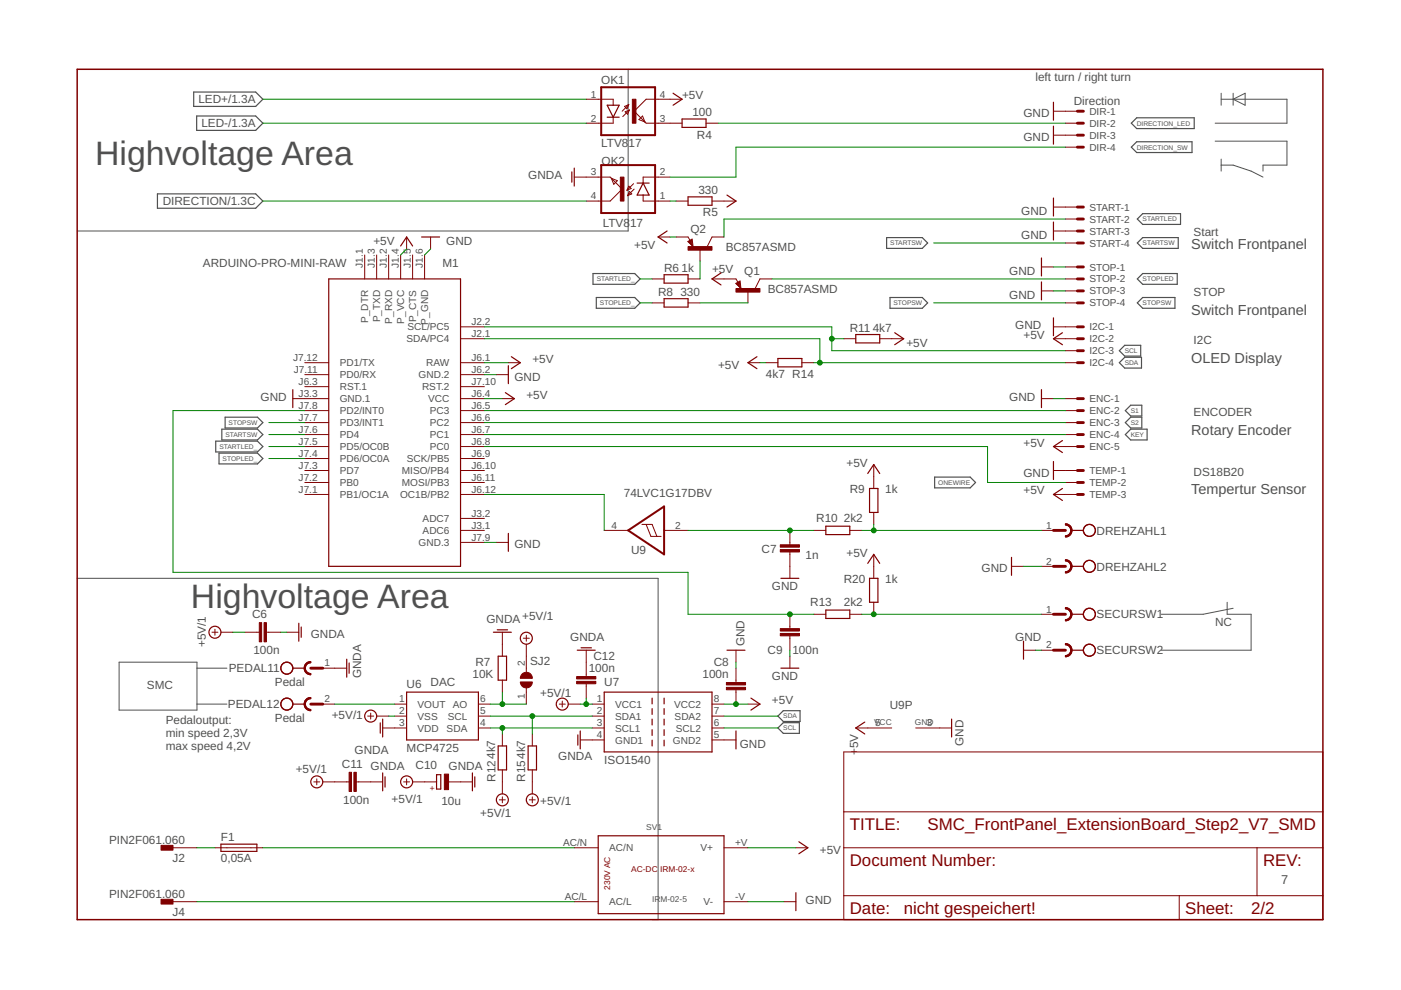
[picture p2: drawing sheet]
<svg xmlns="http://www.w3.org/2000/svg" width="297mm" height="210mm" viewBox="0 0 297 210" stroke-linecap="round" stroke-linejoin="round" font-family="sans-serif">
<g fill="none" stroke="#505050" stroke-width=".21">
<path d="M133.2 14.7v34.3h-116.8M258.9 19.8v2.5M261.5 19.8v2.5M257.6 29.9h15.3v5.1h-5.1v1.3M258.9 21h14v5.1h-15.3M258.9 35h2.6l3.8 1.3 2.5 1.2M258.9 33.7v2.6M261.5 21l2.5-1.2v2.5zM16.4 122.6h123.1v72.4h-1.2M260.2 127.7v2.5h5.1v7.7h-19.1M261.5 129l-6.4 1.2h-8.9M25.3 140.4h16.5v10.2h-16.5z"/>
<path d="M41.8 149.3h6.3M41.8 141.7h6.3"/>
</g>
<g fill="none" stroke="#505050" stroke-width=".25">
<path d="M41.1 19.5h13.1l1.5 1.5-1.5 1.6h-13.1zM41.7 24.6h12.5l1.5 1.5-1.5 1.5h-12.5zM239.9 26.1l1.1-1.1h12.2v2.3h-12.2zM239.9 31.2l1.1-1.1h11.7v2.2h-11.7zM33.4 41.1h20.8l1.5 1.5-1.5 1.6h-20.8zM125.7 58h8.9l1.1 1.1-1.1 1.2h-8.9zM188 50.4h7.5l1.2 1.1-1.2 1.2h-7.5zM241.1 46.4l1.2-1.1h8v2.3h-8zM241.1 51.5l1.2-1.1h7.5v2.3h-7.5zM241.1 59.1l1.2-1.1h7.3v2.3h-7.3zM126.4 63.1h8.2l1.1 1.1-1.1 1.2h-8.2zM188.7 63.1h6.8l1.2 1.1-1.2 1.2h-6.8z"/>
<path d="M238.5 73.2h3.4v2.3h-3.4l-1.2-1.1zM238.5 75.8h3.5v2.2h-3.5l-1.2-1.1zM241.1 64.2l1.2-1.1h6.8v2.3h-6.8zM45.7 93.5h8.9l1.1 1.2-1.1 1.1h-8.9zM46.4 96.1h8.2l1.1 1.1-1.1 1.2h-8.2zM47 91h7.6l1.1 1.1-1.1 1.2h-7.6zM47.7 88.5h6.9l1.1 1.1-1.1 1.1h-6.9zM239.7 88.5h2.4v2.2h-2.4l-1.1-1.1zM239.7 85.9h2.4v2.3h-2.4l-1.1-1.1zM239.7 91h3.5v2.3h-3.5l-1.1-1.2zM198.2 101.2h7.5l1.1 1.1-1.1 1.1h-7.5zM164.9 154.3l1.2-1.1h3.4v2.3h-3.4z"/>
<path d="M164.9 151.8l1.2-1.1h3.5v2.3h-3.5z"/>
</g>
<path d="M16.4 14.7h264.1v180.3h-264.1z" fill="none" stroke="#800000" stroke-width=".32"/>
<g fill="none" stroke="#800000" stroke-width=".21">
<path d="M121.8 37.5h7.6l2.5 2.6-2.5 2.5h-5.1M124.3 21h5.7v1.3M129.6 37.8l1.3 .5-.8 .8zM130 24.8v1.3h-5.7M132.4 22.6l.9-.4-.4 .9zM132.5 23.7l.9-.4-.3 .9zM133.3 22.2l-1.4 1.4M133.3 39.5l.5 .5-.9 .3zM133.4 23.3l-1.4 1.4M134.3 38.9l-1.4 1.4M136.2 24.6l.5 1.3-1.2-.5zM142.1 37.5h-5.7v1.3"/>
<path d="M144.6 21h-7.6l-2.5 2.6 2.5 2.5h7.6M149.7 26.1h2.5M223.4 23.6h5M223.4 28.7h5M225.9 26.1h2.5M225.9 31.2h2.5M77.3 54.1v5M79.9 54.1v5M82.4 54.1v5M84.9 54.1v5M86.2 50.2v2.6M87.5 54.1v5"/>
<path d="M90 54.1v5M91.3 50.2v2.6M133.4 40.6l.5 .5-.8 .4zM134.5 40.1l-1.4 1.4M136.4 41.4v1.2h5.7M138.3 59.1h2.5M139.5 50.2h2.6M143.3 42.6h2.6M143.3 50.2h2.6l.4 .8M145.8 51.2l.9-.5 .2 1.6zM145.9 59.1h2.5M148.4 52.8v2.5"/>
<path d="M151 42.6h5M151 59.1h5l.5 .8M153.5 50.2h-2.5l-1.1 2.1M163.7 59.1h-2.6l-1 2.1M220.8 56.6h2.6M223.4 43.9h5M223.4 49h5M225.9 59.1h2.5M225.9 46.4h2.5M225.9 51.5h2.5M225.9 56.6h2.5M64.6 76.9h5.1"/>
<path d="M64.6 79.4h5.1M97.6 76.9h5.1M97.6 71.8h5.1M97.6 69.3h5.1M97.6 79.4h5.1M105.2 79.4h2.6M107.8 76.9h2.5M138.3 64.2h2.5M145.9 64.2h2.5M156 60.1l.9-.5 .2 1.6zM158.6 76.9h2.5M158.6 61.7v2.5"/>
<path d="M162.4 76.9h2.5M170 76.9h2.6M178.9 71.8h2.5M186.5 71.8h5.1M220.8 61.7h2.6M223.4 71.8h5M223.4 69.3h5M225.9 76.9h2.5M225.9 64.2h2.5M225.9 74.4h2.5M225.9 61.7h2.5M62.1 84.5h7.6"/>
<path d="M64.6 87.1h5.1M64.6 89.6h5.1M64.6 92.1h5.1M64.6 94.7h5.1M64.6 99.8h5.1M64.6 82h5.1M64.6 97.2h5.1M97.6 84.5h5.1M97.6 87.1h5.1M97.6 89.6h5.1M97.6 92.1h5.1M97.6 94.7h5.1"/>
<path d="M97.6 99.8h5.1M97.6 82h5.1M97.6 97.2h5.1M106.5 84.5h2.6M185.3 98.5v5.1M220.8 84.5h2.6M223.4 94.7h5M223.4 99.8h5M225.9 84.5h2.5M225.9 87.1h2.5M225.9 89.6h2.5M225.9 92.1h2.5"/>
<path d="M64.6 102.3h5.1M64.6 104.8h5.1M97.6 112.5h5.1M97.6 102.3h5.1M97.6 104.8h5.1M97.6 109.9h5.1M97.6 115h5.1M105.2 115h2.6M128.1 112.5h5.1M136.1 111.2h2.2l1 2.5M137 111.2l1 2.5h2.2M140.8 112.5h5.1"/>
<path d="M167.5 112.5v3M167.5 117v5.6M172.6 112.5h2.5M180.2 112.5h2.5M185.3 108.6v2.6M185.3 117.5v5.1M220.8 112.5h2.6M223.4 104.8h5M225.9 102.3h2.5M44.9 134h1.3M45.6 133.4v1.3M46.8 134h2.6"/>
<path d="M51.9 134h3.1M56.5 134h3M60.8 134h2.6M106.5 134v5.1M111 135.3h1.2M111.6 134.7v1.3M111.6 136.6v6M124.3 137.9v5.5M156 137.9v2.5M167.5 130.2v3.1M167.5 134.8v3.1M167.5 139.1v2.6"/>
<path d="M172.6 130.2h2.5M180.2 130.2h2.5M185.3 127.7v2.5M214.5 120.1h2.5M217 137.9h2.5M220.8 137.9h2.6M220.8 130.2h2.6M220.8 120.1h2.6M68.4 149.3h2.6M68.4 141.7h5.1M78 151.8h1.2M78.6 151.2v1.3"/>
<path d="M79.9 151.8h2.5M81.1 154.3h5.1M83.7 149.3h2.5M83.7 151.8h2.5M101.4 149.3h2.6M101.4 151.8h2.6M101.4 154.3h2.6M106.5 144.2v2.5M106.5 155.6v2.6M111.6 145.9v3.4M112.9 155.6v2.6M118.6 149.3h1.2"/>
<path d="M119.2 148.7v1.2M120.5 149.3h2.5M123 156.9h5.1M124.3 145v3M125.6 149.3h2.5M125.6 151.8h2.5M125.6 154.3h2.5M151 149.3h2.5M151 156.9h5M151 151.8h2.5M151 154.3h2.5M156 141.7v3"/>
<path d="M156 146.2v3.1M158.6 149.3h2.5M178.9 159.4h101.6v35.6h-101.6zM181.4 154.3h7.7M194.1 154.3h7.7M36.7 179.7h5.1M45.6 179.7h10.1M66.5 165.8h1.3M67.2 165.1v1.3M68.4 165.8h5.6M75.5 165.8h5.6M85.6 165.8h1.2"/>
<path d="M86.2 165.1v1.3M87.5 165.8h5.1M95.1 165.8h5.1M105.9 169.6h1.2M106.5 163.2v5.1M106.5 169v1.2M112.2 169.6h1.3M112.9 163.2v5.1M112.9 169v1.2M121.8 179.7h5M153.5 179.7h5.1M168.7 179.7h2.6"/>
<path d="M178.9 179.7h101.6M178.9 172.1h101.6M266.5 179.7v10.2M36.7 191.2h5.1M121.8 191.2h5M153.5 191.2h5.1M166.2 191.2h2.5M178.9 189.9h101.6M250 189.9v5.1"/>
</g>
<g fill="none" stroke="#800000" stroke-width=".25">
<path d="M142.7 19.8l1.9 1.2-1.9 1.3M121.2 36.4v2.2M121.8 35.6v3.9M128.7 22.3h2.6l-1.3 2.5zM128.7 24.8h2.6M135.1 38.8h2.5M136.4 38.8l1.2 2.6h-2.5zM144.6 25.2h5.1v1.8h-5.1zM223.4 21.7v3.8M223.4 26.8v3.8M69.7 59.1h27.9v61h-27.9zM84.9 52.2l1.3-2 1.3 2"/>
<path d="M89.4 50.2h3.8M140.8 58.3h5.1v1.7h-5.1zM141.4 49l-1.9 1.2 1.9 1.3M145.9 41.7h5.1v1.8h-5.1zM146.6 50.9l-.6 .4 .8 .7-.2-1-.3 .3 .2 .3v-.3M152.9 57.9l-1.9 1.2 1.9 1.3M154.1 41.4l1.9 1.2-1.9 1.3M156.8 59.8l-.6 .4 .7 .7-.1-1-.4 .3 .3 .3v-.3M220.8 54.7v3.8M220.8 59.8v3.8M223.4 42v3.8M223.4 47.1v3.8"/>
<path d="M107.8 77.5v3.8M108.4 75.6l1.9 1.3-1.9 1.3M140.8 63.3h5.1v1.8h-5.1zM160.5 75.6l-1.9 1.3 1.9 1.3M164.9 76h5.1v1.8h-5.1zM181.4 70.9h5.1v1.8h-5.1zM189.7 70.5l1.9 1.3-1.9 1.3M223.4 67.4v3.8M225.3 70.5l-1.9 1.3 1.9 1.3M62.1 82.6v3.8M107.1 83.2l2 1.3-2 1.3M220.8 82.6v3.8"/>
<path d="M223.4 97.9v3.8M225.3 93.4l-1.9 1.3 1.9 1.2M107.8 113.1v3.8M175.1 111.6h5.1v1.7h-5.1zM184 119.4l1.3-1.9 1.2 1.9M184 100.4l1.3-1.9 1.2 1.9M184.4 103.6h1.7v5h-1.7zM214.5 118.2v3.8M225.3 103.6l-1.9 1.2 1.9 1.3M227.2 112.5h2.5M63.4 132.1v3.9M63.9 132.9v2.2"/>
<path d="M73.5 139.8v3.8M104.6 134h3.8M105.4 133.5h2.2M105.6 139.1h1.8v5.1h-1.8zM122.4 137.9h3.8M123.2 137.4h2.2M154.1 137.9h3.8M165.6 122.6h3.8M175.1 129.3h5.1v1.8h-5.1zM184.4 122.6h1.7v5.1h-1.7zM217 136v3.8M227.2 130.2h2.5"/>
<path d="M227.2 137.9h2.5M227.2 120.1h2.5M62.1 141.7h2.5M62.1 149.3h2.5M74 140.6v2.1M80.6 153.3v2.1M81.1 152.5v3.8M86.2 146.7h15.2v10.2h-15.2zM105.6 158.2h1.8v5h-1.8zM112 158.2h1.7v5h-1.7zM122.5 155.8v2.2M123 155v3.8"/>
<path d="M128.1 146.7h22.9v12.7h-22.9zM138.3 148v1.2M138.3 150.2v1.3M138.3 152.5v1.2M138.3 154.7v1.2M138.3 156.9v1.3M140.8 148v1.2M140.8 150.2v1.3M140.8 152.5v1.2M140.8 154.7v1.2M140.8 156.9v1.3M156 155v3.8"/>
<path d="M159.2 148l1.9 1.3-1.9 1.3M165.6 141.7h3.8M183.3 153.1l-1.9 1.2 1.9 1.3M201.8 152.5v3.8M46.8 179h7.7v1.5h-7.7zM81.1 163.9v3.8M81.6 164.7v2.2M92.6 164.3h.9v3h-.9zM100.2 163.9v3.8M100.7 164.7v2.2M126.8 177.2h26.7v16.5h-26.7zM169.4 178.5l1.9 1.2-1.9 1.3"/>
<path d="M168.7 189.3v3.8"/>
<circle cx="231" cy="112.5" r="1.27"/>
<circle cx="45.6" cy="134" r="1.27"/>
<circle cx="111.6" cy="135.3" r="1.27"/>
<circle cx="231" cy="137.9" r="1.27"/>
<circle cx="231" cy="120.1" r="1.27"/>
<circle cx="231" cy="130.2" r="1.27"/>
<circle cx="60.8" cy="149.3" r="1.27"/>
<circle cx="60.8" cy="141.7" r="1.27"/>
<circle cx="78.6" cy="151.8" r="1.27"/>
<circle cx="119.2" cy="149.3" r="1.27"/>
<circle cx="67.2" cy="165.8" r="1.27"/>
<circle cx="86.2" cy="165.8" r="1.27"/>
<circle cx="106.5" cy="169.6" r="1.27"/>
<circle cx="112.9" cy="169.6" r="1.27"/>
</g>
<g fill="#800000" stroke="#800000" stroke-width=".21">
<path d="M34.1 179.2h2.6v1.1h-2.6z"/>
<path d="M34.1 190.7h2.6v1h-2.6z"/>
<path d="M134.1 21h.7v5.1h-.7z"/>
<path d="M131.5 37.5h.8v5.1h-.8z"/>
<path d="M165.4 134.3h4.1v.5h-4.1z"/>
<path d="M165.4 133.3h4.1v.5h-4.1z"/>
<path d="M55 132h.5v4.1h-.5z"/>
<path d="M56 132h.5v4.1h-.5z"/>
<path d="M154 144.7h4.1v.5h-4.1z"/>
<path d="M154 145.7h4.1v.5h-4.1z"/>
<path d="M74 163.7h.5v4.1h-.5z"/>
<path d="M75 163.7h.5v4.1h-.5z"/>
<path d="M94.2 164.1h.9v3.3h-.9z"/>
<path d="M122.3 143.4h4v.6h-4z"/>
<path d="M122.3 144.5h4v.5h-4z"/>
<path d="M156 61.2h5.1v.7h-5.1z"/>
<path d="M145.9 52.3h5.1v.7h-5.1z"/>
<path d="M165.4 115.5h4.1v.5h-4.1z"/>
<path d="M165.4 116.5h4.1v.5h-4.1z"/>
</g>
<path d="M127.5 18.5h11.4v10.2h-11.4zM127.5 35h11.4v10.2h-11.4zM133.2 112.5l7.6-5.1v10.1z" fill="none" stroke="#800000" stroke-width=".42"/>
<g fill="#800000" stroke="#800000" stroke-width=".21">
<path d="M225.9 128.8a1.37 1.37 0 0 1 1.4 1.4h-.3l-.1-.5-.3-.4-.7-.2z" fill-rule="evenodd"/>
<path d="M225.9 131.4l.7-.3 .4-.9h.3a1.37 1.37 0 0 1-1.4 1.4z" fill-rule="evenodd"/>
<path d="M225.9 128.8a1.4 1.4 0 0 1 1.4 1.4 1.4 1.4 0 0 1-1.4 1.4v-.2a1.14 1.14 0 0 0 1.1-1.2 1.14 1.14 0 0 0-1.1-1.1z" fill-rule="evenodd"/>
<path d="M225.9 136.5a1.37 1.37 0 0 1 1.4 1.4h-.3l-.1-.5-.3-.5-.7-.2z" fill-rule="evenodd"/>
<path d="M225.9 139l.7-.3 .4-.8h.3a1.37 1.37 0 0 1-1.4 1.4z" fill-rule="evenodd"/>
<path d="M225.9 136.5a1.4 1.4 0 0 1 1.4 1.4 1.4 1.4 0 0 1-1.4 1.4v-.3a1.14 1.14 0 0 0 1.1-1.1 1.14 1.14 0 0 0-1.1-1.2z" fill-rule="evenodd"/>
<path d="M64.5 141.7h.2l.3 .7 .4 .3 .5 .1v.3a1.37 1.37 0 0 1-1.4-1.4z" fill-rule="evenodd"/>
<path d="M64.9 140.7l.5-.4h.5v.2l-.7 .3-.3 .4-.2 .5h-.2l.1-.5z" fill-rule="evenodd"/>
<path d="M64.9 140.7l.8-.4h.2v.2a1.14 1.14 0 0 0-1.2 1.2 1.14 1.14 0 0 0 1.2 1.1v.3a1.39 1.39 0 0 1-1.3-.9 1.39 1.39 0 0 1 .3-1.5z" fill-rule="evenodd"/>
<path d="M64.5 149.3h.2l.3 .7 .4 .3 .5 .1v.3a1.37 1.37 0 0 1-1.4-1.4z" fill-rule="evenodd"/>
<path d="M64.9 148.3l.5-.3 .5-.1v.2l-.7 .3-.3 .4-.2 .5h-.2l.1-.5z" fill-rule="evenodd"/>
<path d="M64.9 148.3l.8-.4h.2v.2a1.14 1.14 0 0 0-1.2 1.2 1.14 1.14 0 0 0 1.2 1.1v.3a1.39 1.39 0 0 1-1.3-.9 1.39 1.39 0 0 1 .3-1.5z" fill-rule="evenodd"/>
<path d="M110.7 142.9a1.27 1.27 0 0 1 1.4-.3 1.27 1.27 0 0 1 .8 1.2h-2.6l.1-.4z" fill-rule="evenodd"/>
<path d="M110.3 144.6h2.6a1.27 1.27 0 0 1-1.3 1.3 1.27 1.27 0 0 1-1.3-1.3z" fill-rule="evenodd"/>
<path d="M225.9 111.1a1.37 1.37 0 0 1 1.4 1.4h-.3l-.4-.9-.7-.3z" fill-rule="evenodd"/>
<path d="M225.9 113.6l.7-.3 .4-.8h.3a1.37 1.37 0 0 1-1.4 1.4z" fill-rule="evenodd"/>
<path d="M225.9 111.1a1.4 1.4 0 0 1 1.4 1.4 1.4 1.4 0 0 1-1.4 1.4v-.3a1.14 1.14 0 0 0 1.1-1.1 1.14 1.14 0 0 0-1.1-1.2z" fill-rule="evenodd"/>
<path d="M225.9 118.7a1.37 1.37 0 0 1 1.4 1.4h-.3l-.1-.5-.3-.4-.7-.3z" fill-rule="evenodd"/>
<path d="M225.9 121.2l.7-.2 .4-.9h.3a1.37 1.37 0 0 1-1.4 1.4z" fill-rule="evenodd"/>
<path d="M225.9 118.7a1.4 1.4 0 0 1 1.4 1.4 1.4 1.4 0 0 1-1.4 1.4v-.3a1.14 1.14 0 0 0 1.1-1.1 1.14 1.14 0 0 0-1.1-1.2z" fill-rule="evenodd"/>
</g>
<g fill="none" stroke="#800000" stroke-width=".61">
<path d="M228.4 23.6h1.3M228.4 26.1h1.3M228.4 28.7h1.3M228.4 31.2h1.3M228.4 43.9h1.3M228.4 46.4h1.3M228.4 49h1.3M228.4 51.5h1.3M228.4 56.6h1.3M228.4 59.1h1.3M228.4 69.3h1.3M228.4 71.8h1.3"/>
<path d="M228.4 74.4h1.3M228.4 76.9h1.3M228.4 61.7h1.3M228.4 64.2h1.3M228.4 84.5h1.3M228.4 87.1h1.3M228.4 89.6h1.3M228.4 92.1h1.3M228.4 94.7h1.3M228.4 99.8h1.3M223.4 112.5h2.5M228.4 102.3h1.3"/>
<path d="M228.4 104.8h1.3M223.4 130.2h2.5M223.4 137.9h2.5M223.4 120.1h2.5M65.9 141.7h2.5M65.9 149.3h2.5"/>
</g>
<g fill="none" stroke="#008000" stroke-width=".21">
<path d="M55.7 26.1h68.6M55.7 21h68.6M152.2 26.1h73.7M225.9 31.2h-69.9v6.3h-13.9M55.7 42.6h68.6M86.2 52.8l-1.3 1.3M91.3 52.8l-1.3 1.3M135.7 59.1h2.6M142.1 50.2h1.2M142.1 42.6h1.2M148.4 55.3v3.8M163.7 59.1h62.2"/>
<path d="M198 51.5h27.9M223.4 56.6h2.5M225.9 46.4h-72.4v3.8M102.7 79.4h2.5M102.7 76.9h5.1M102.7 71.8h71.1v5.1M102.7 69.3h73.7v5.1h49.5M135.7 64.2h2.6M148.4 64.2h10.2M161.1 76.9h1.3M172.6 76.9h53.3M176.4 71.8h2.5"/>
<path d="M198 64.2h27.9M223.4 61.7h2.5M57 89.6h7.6M57 92.1h7.6M57 94.7h7.6M57 97.2h7.6M64.6 87.1h-27.9v34.2h109.2v8.9h26.7M102.7 84.5h3.8M102.7 89.6h123.2M102.7 87.1h123.2M102.7 92.1h123.2M102.7 94.7h106.7v7.6h16.5"/>
<path d="M223.4 84.5h2.5M102.7 115h2.5M102.7 104.8h25.4v7.7M145.9 112.5h26.7M182.7 112.5h38.1M185.3 111.2v1.3M49.4 134h2.5M59.5 134h1.3M167.5 137.9v1.2M182.7 130.2h38.1M217 120.1h3.8M219.5 137.9h1.3"/>
<path d="M71 149.3h12.7M82.4 151.8h1.3M104 149.3h7.6M104 154.3h21.6M104 151.8h21.6M106.5 146.7v2.6M106.5 154.3v1.3M112.9 151.8v3.8M123 149.3h2.6M124.3 148v1.3M153.5 149.3h5.1M153.5 154.3h11.4"/>
<path d="M153.5 151.8h11.4M156 140.4v1.3M41.8 179.7h3.8M55.7 179.7h66.1M158.6 179.7h10.1M41.8 191.2h80M158.6 191.2h7.6"/>
</g>
<g fill="#008000" stroke="#008000" stroke-width=".21">
<circle cx="156" cy="149.3" r=".51"/>
<circle cx="176.4" cy="71.8" r=".51"/>
<circle cx="173.8" cy="76.9" r=".51"/>
<circle cx="124.3" cy="149.3" r=".51"/>
<circle cx="106.5" cy="154.3" r=".51"/>
<circle cx="112.9" cy="151.8" r=".51"/>
<circle cx="106.5" cy="149.3" r=".51"/>
<circle cx="167.5" cy="130.2" r=".51"/>
<circle cx="167.5" cy="112.5" r=".51"/>
<circle cx="185.3" cy="112.5" r=".51"/>
<circle cx="185.3" cy="130.2" r=".51"/>
</g>
<g font-size="7.2" fill="#505050">
<text x="20.2" y="35">Highvoltage Area</text>
<text x="40.5" y="129">Highvoltage Area</text>
</g>
<g font-size="3.6" fill="#800000">
<text x="180.2" y="175.9">TITLE:</text>
<text x="196.7" y="175.9">SMC_FrontPanel_ExtensionBoard_Step2_V7_SMD</text>
<text x="180.2" y="183.6">Document Number:</text>
<text x="267.8" y="183.6">REV:</text>
<text x="180.2" y="193.7">Date:</text>
<text x="191.6" y="193.7">nicht gespeichert!</text>
<text x="251.3" y="193.7">Sheet:</text>
<text x="265.3" y="193.7">2/2</text>
</g>
<g font-size="3.1" fill="#505050">
<text x="252.6" y="52.8">Switch Frontpanel</text>
<text x="252.6" y="66.7">Switch Frontpanel</text>
<text x="252.6" y="76.9">OLED Display</text>
<text x="252.6" y="92.1">Rotary Encoder</text>
<text x="252.6" y="104.8">Tempertur Sensor</text>
</g>
<text font-size="2.7" fill="#505050" x="271.6" y="187.4">7</text>
<g font-size="2.5" fill="#505050">
<text x="127.5" y="17.9">OK1</text>
<text x="219.5" y="17.2">left turn / right turn</text>
<text x="42.1" y="21.9">LED+/1.3A</text>
<text x="144.6" y="21">+5V</text>
<text x="227.7" y="22.2">Direction</text>
<text x="42.7" y="27">LED-/1.3A</text>
<text x="146.8" y="24.6">100</text>
<text x="147.8" y="29.4">R4</text>
<text x="217" y="24.9">GND</text>
<text x="217" y="29.9">GND</text>
<text x="127.5" y="31.2">LTV8</text>
<text x="127.6" y="34.9">OK2</text>
<text x="133.3" y="31.2">17</text>
<text x="112" y="38.1">GNDA</text>
<text x="148.1" y="41.1">330</text>
<text x="34.5" y="43.5">DIRECTION/1.3C</text>
<text x="149" y="45.9">R5</text>
<text x="216.5" y="45.7">GND</text>
<text x="79.2" y="52">+5V</text>
<text x="94.6" y="52">GND</text>
<text x="127.8" y="48.2">LTV8</text>
<text x="133.6" y="48.2">17</text>
<text x="134.5" y="52.8">+5V</text>
<text x="146.4" y="49.5">Q2</text>
<text x="153.9" y="53.3">BC857ASMD</text>
<text x="216.5" y="50.8">GND</text>
<text x="253.1" y="50.1">Start</text>
<text x="43" y="56.6">ARDUINO-PRO-MINI-RAW</text>
<text x="93.8" y="56.6">M1</text>
<text x="140.8" y="57.6">R6</text>
<text x="144.5" y="57.6">1k</text>
<text x="151" y="57.9">+5V</text>
<text x="157.8" y="58.4">Q1</text>
<text x="214" y="58.4">GND</text>
<text x="139.5" y="62.7">R8</text>
<text x="144.3" y="62.7">330</text>
<text x="162.8" y="62.2">BC857ASMD</text>
<text x="214" y="63.4">GND</text>
<text x="253.1" y="62.8">STOP</text>
<text x="180.2" y="70.3">R11</text>
<text x="185" y="70.3">4k7</text>
<text x="215.3" y="69.8">GND</text>
<text x="217" y="71.8">+5V</text>
<text x="112.9" y="76.9">+5V</text>
<text x="192.2" y="73.6">+5V</text>
<text x="253.1" y="73">I2C</text>
<text x="109.1" y="80.7">GND</text>
<text x="152.2" y="78.2">+5V</text>
<text x="162.4" y="80.2">4k7 R14</text>
<text x="55.3" y="85">GND</text>
<text x="111.6" y="84.5">+5V</text>
<text x="214" y="85">GND</text>
<text x="253.1" y="88.2">ENCODER</text>
<text x="217" y="94.7">+5V</text>
<text x="179.5" y="99">+5V</text>
<text x="217" y="101">GND</text>
<text x="253.1" y="100.9">DS18B20</text>
<text x="132.3" y="105.3">74LVC1G17DBV</text>
<text x="180.2" y="104.6">R9</text>
<text x="187.7" y="104.6">1k</text>
<text x="217" y="104.8">+5V</text>
<text x="173.1" y="110.7">R10</text>
<text x="178.9" y="110.7">2k2</text>
<text x="232.5" y="113.3">DREHZAHL1</text>
<text x="109.1" y="116.3">GND</text>
<text x="133.8" y="117.4">U9</text>
<text x="161.5" y="117.2">C7</text>
<text x="170.8" y="118.4">1n</text>
<text x="179.5" y="118">+5V</text>
<text x="163.7" y="125.2">GND</text>
<text x="178.9" y="123.7">R20</text>
<text x="187.7" y="123.6">1k</text>
<text x="208.1" y="121.3">GND</text>
<text x="232.5" y="121">DREHZAHL2</text>
<text x="53.4" y="131.1">C6</text>
<text x="110.7" y="131.4">+5V/1</text>
<text x="171.8" y="128.4">R13</text>
<text x="178.9" y="128.5">2k2</text>
<text x="232.5" y="131.1">SECURSW1</text>
<text x="43.7" y="137.2" transform="rotate(-90 43.7 137.2)">+5V/1</text>
<text x="65.9" y="135.3">GNDA</text>
<text x="103.1" y="132">GNDA</text>
<text x="120.9" y="135.8">GNDA</text>
<text x="157.8" y="137" transform="rotate(-90 157.8 137)">GND</text>
<text x="215.3" y="135.8">GND</text>
<text x="257.6" y="132.8">NC</text>
<text x="48.5" y="142.6">PEDAL11</text>
<text x="53.7" y="138.7">100n</text>
<text x="76.6" y="143.8" transform="rotate(-90 76.6 143.8)">GNDA</text>
<text x="100.2" y="143.7">10K</text>
<text x="100.8" y="141.1">R7</text>
<text x="112.4" y="140.9">SJ2</text>
<text x="124.8" y="142.6">100n</text>
<text x="125.8" y="140">C12</text>
<text x="149" y="143.8">100n</text>
<text x="151.3" y="141.3">C8</text>
<text x="162.8" y="138.7">C9</text>
<text x="168" y="138.7">100n</text>
<text x="232.5" y="138.7">SECURSW2</text>
<text x="31.1" y="146">SMC</text>
<text x="58.3" y="145.5">Pedal</text>
<text x="86.2" y="146">U6</text>
<text x="91.3" y="145.5">DAC</text>
<text x="114.5" y="147.9">+5V/1</text>
<text x="128.1" y="145.5">U7</text>
<text x="163.7" y="144.2">GND</text>
<text x="163.7" y="149.3">+5V</text>
<text x="35.1" y="153.6">Pedaloutput:</text>
<text x="48.3" y="150.2">PEDAL12</text>
<text x="58.3" y="153.1">Pedal</text>
<text x="70.3" y="152.5">+5V/1</text>
<text x="188.6" y="150.4">U9P</text>
<text x="35.1" y="156.3">min speed 2,3V</text>
<text x="35.1" y="158.9">max speed 4,2V</text>
<text x="75.2" y="159.9">GNDA</text>
<text x="86.2" y="159.4">MCP4725</text>
<text x="118.4" y="161.2">GNDA</text>
<text x="128.1" y="162">ISO1540</text>
<text x="156.8" y="158.7">GND</text>
<text x="181.9" y="160.1" transform="rotate(-90 181.9 160.1)">+</text>
<text x="181.9" y="158.7" transform="rotate(-90 181.9 158.7)">5V</text>
<text x="204.3" y="158.2" transform="rotate(-90 204.3 158.2)">GND</text>
<text x="62.7" y="163.9">+5V/1</text>
<text x="72.5" y="162.9">C11 GNDA</text>
<text x="88.1" y="163">C10</text>
<text x="95.1" y="163.2">GNDA</text>
<text x="105" y="165.8" transform="rotate(-90 105 165.8)">R124k7</text>
<text x="111.4" y="165.8" transform="rotate(-90 111.4 165.8)">R154k7</text>
<text x="72.8" y="170.5">100n</text>
<text x="83" y="170.2">+5V/1</text>
<text x="93.6" y="170.6">10u</text>
<text x="101.8" y="173.3">+5V/1</text>
<text x="114.5" y="170.7">+5V/1</text>
<text x="23.1" y="179">PIN2F061.060</text>
<text x="46.8" y="178.4">F1</text>
<text x="36.6" y="182.8">J2</text>
<text x="46.8" y="182.7">0,05A</text>
<text x="173.8" y="181">+5V</text>
<text x="23.1" y="190.4">PIN2F061.060</text>
<text x="170.8" y="191.7">GND</text>
<text x="36.6" y="194.2">J4</text>
</g>
<g font-size="2.1" fill="#505050">
<text x="125.3" y="20.7">1</text>
<text x="139.9" y="20.7">4</text>
<text x="125.3" y="25.8">2</text>
<text x="139.9" y="25.8">3</text>
<text x="231" y="24.3">DIR-1</text>
<text x="231" y="26.9">DIR-2</text>
<text x="231" y="29.4">DIR-3</text>
<text x="231" y="32">DIR-4</text>
<text x="125.3" y="37.2">3</text>
<text x="139.9" y="37.2">2</text>
<text x="125.3" y="42.3">4</text>
<text x="139.9" y="42.3">1</text>
<text x="231" y="44.7">START-1</text>
<text x="231" y="47.2">START-2</text>
<text x="231" y="49.7">START-3</text>
<text x="231" y="52.3">START-4</text>
<text x="77" y="56.8" transform="rotate(-90 77 56.8)">J1.1</text>
<text x="79.5" y="56.8" transform="rotate(-90 79.5 56.8)">J1.3</text>
<text x="82" y="56.8" transform="rotate(-90 82 56.8)">J1.2</text>
<text x="84.6" y="56.8" transform="rotate(-90 84.6 56.8)">J1.4</text>
<text x="87.1" y="56.8" transform="rotate(-90 87.1 56.8)">J1.5</text>
<text x="89.7" y="56.8" transform="rotate(-90 89.7 56.8)">J1.6</text>
<text x="231" y="57.4">STOP-1</text>
<text x="231" y="59.9">STOP-2</text>
<text x="231" y="62.4">STOP-3</text>
<text x="231" y="65">STOP-4</text>
<text x="78.1" y="68.5" transform="rotate(-90 78.1 68.5)">P_DTR</text>
<text x="80.6" y="68.4" transform="rotate(-90 80.6 68.4)">P_TXD</text>
<text x="83.2" y="68.6" transform="rotate(-90 83.2 68.6)">P_RXD</text>
<text x="85.7" y="68.6" transform="rotate(-90 85.7 68.6)">P_VCC</text>
<text x="86.4" y="70.1">SCL/PC5</text>
<text x="88.2" y="68.4" transform="rotate(-90 88.2 68.4)">P_CTS</text>
<text x="90.8" y="68.8" transform="rotate(-90 90.8 68.8)">P_GND</text>
<text x="100" y="71.5">J2.1</text>
<text x="100" y="68.9">J2.2</text>
<text x="231" y="70.1">I2C-1</text>
<text x="62.1" y="76.6">J7.12</text>
<text x="72" y="77.7">PD1/TX</text>
<text x="86.2" y="72.6">SDA/PC4</text>
<text x="90.4" y="77.7">RAW</text>
<text x="100" y="76.6">J6.1</text>
<text x="231" y="72.6">I2C-2</text>
<text x="231" y="75.1">I2C-3</text>
<text x="231" y="77.7">I2C-4</text>
<text x="62.3" y="79.1">J7.11</text>
<text x="63.3" y="81.6">J6.3</text>
<text x="72" y="80.2">PD0/RX</text>
<text x="72" y="82.7">RST.1</text>
<text x="88.8" y="80.2">GND.2</text>
<text x="89.5" y="82.7">RST.2</text>
<text x="100" y="79.1">J6.2</text>
<text x="100" y="81.6">J7.10</text>
<text x="63.3" y="84.2">J3.3</text>
<text x="63.3" y="86.7">J7.8</text>
<text x="63.3" y="89.2">J7.7</text>
<text x="72" y="85.3">GND.1</text>
<text x="72" y="87.8">PD2/INT0</text>
<text x="90.8" y="85.3">VCC</text>
<text x="91.1" y="87.8">PC3</text>
<text x="100" y="84.2">J6.4</text>
<text x="100" y="86.7">J6.5</text>
<text x="100" y="89.2">J6.6</text>
<text x="231" y="85.3">ENC-1</text>
<text x="231" y="87.8">ENC-2</text>
<text x="63.3" y="91.8">J7.6</text>
<text x="63.3" y="94.3">J7.5</text>
<text x="72" y="90.4">PD3/INT1</text>
<text x="72" y="92.9">PD4</text>
<text x="72" y="95.4">PD5/OC0B</text>
<text x="91.1" y="90.4">PC2</text>
<text x="91.1" y="92.9">PC1</text>
<text x="91.1" y="95.4">PC0</text>
<text x="100" y="91.8">J6.7</text>
<text x="100" y="94.3">J6.8</text>
<text x="231" y="90.4">ENC-3</text>
<text x="231" y="92.9">ENC-4</text>
<text x="231" y="95.4">ENC-5</text>
<text x="63.3" y="96.9">J7.4</text>
<text x="63.3" y="99.4">J7.3</text>
<text x="63.3" y="101.9">J7.2</text>
<text x="72" y="98">PD6/OC0A</text>
<text x="72" y="100.5">PD7</text>
<text x="85.2" y="100.5">MISO/PB4</text>
<text x="86.3" y="98">SCK/PB5</text>
<text x="100" y="96.9">J6.9</text>
<text x="100" y="99.4">J6.10</text>
<text x="100" y="101.9">J6.11</text>
<text x="231" y="100.5">TEMP-1</text>
<text x="63.3" y="104.5">J7.1</text>
<text x="72" y="103.1">PB0</text>
<text x="72" y="105.6">PB1/OC1A</text>
<text x="84.8" y="105.6">OC1B/PB2</text>
<text x="85.2" y="103.1">MOSI/PB3</text>
<text x="100" y="104.5">J6.12</text>
<text x="231" y="103.1">TEMP-2</text>
<text x="231" y="105.6">TEMP-3</text>
<text x="89.6" y="110.7">ADC7</text>
<text x="89.6" y="113.2">ADC6</text>
<text x="100" y="109.6">J3.2</text>
<text x="100" y="112.1">J3.1</text>
<text x="129.7" y="112.1">4</text>
<text x="143.1" y="112.1">2</text>
<text x="221.8" y="112.1">1</text>
<text x="88.8" y="115.8">GND.3</text>
<text x="100" y="114.6">J7.9</text>
<text x="221.8" y="119.7">2</text>
<text x="221.8" y="129.9">1</text>
<text x="221.8" y="137.5">2</text>
<text x="68.8" y="141.3">1</text>
<text x="111.2" y="141.3" transform="rotate(-90 111.2 141.3)">2</text>
<text x="68.8" y="148.9">2</text>
<text x="84.7" y="148.9">1</text>
<text x="101.8" y="148.9">6</text>
<text x="111.2" y="148.3" transform="rotate(-90 111.2 148.3)">1</text>
<text x="126.6" y="148.9">1</text>
<text x="151.3" y="148.9">8</text>
<text x="84.7" y="151.5">2</text>
<text x="84.7" y="154">3</text>
<text x="88.5" y="150">VOUT</text>
<text x="88.5" y="152.6">VSS</text>
<text x="88.5" y="155.1">VDD</text>
<text x="94.7" y="155.1">SDA</text>
<text x="95" y="152.6">SCL</text>
<text x="96" y="150">AO</text>
<text x="101.8" y="151.5">5</text>
<text x="101.8" y="154">4</text>
<text x="126.6" y="151.5">2</text>
<text x="126.6" y="154">3</text>
<text x="130.4" y="150">VCC1</text>
<text x="130.4" y="152.6">SDA1</text>
<text x="130.4" y="155.1">SCL1</text>
<text x="142.9" y="150">VCC2</text>
<text x="143" y="152.6">SDA2</text>
<text x="143.3" y="155.1">SCL2</text>
<text x="151.3" y="151.5">7</text>
<text x="151.3" y="154">6</text>
<text x="185.5" y="154">5</text>
<text x="196.5" y="154">3</text>
<text x="126.6" y="156.5">4</text>
<text x="130.4" y="157.7">GND1</text>
<text x="142.7" y="157.7">GND2</text>
<text x="151.3" y="156.5">5</text>
<text x="119.4" y="179.4">AC/N</text>
<text x="155.8" y="179.4">+V</text>
<text x="129.2" y="180.5">AC/N</text>
<text x="148.5" y="180.5">V+</text>
<text x="119.7" y="190.8">AC/L</text>
<text x="129.2" y="191.9">AC/L</text>
<text x="149.2" y="191.9">V-</text>
<text x="155.8" y="190.8">-V</text>
</g>
<g font-size="1.8" fill="#505050">
<text x="185.3" y="153.7">VCC</text>
<text x="194" y="153.7">GND</text>
<text x="137" y="175.9">SV1</text>
<text x="138.3" y="191.2">IR</text>
<text x="140" y="191.2">M-02-5</text>
</g>
<g font-size="1.8" fill="#800000">
<text x="91.1" y="167.6">+</text>
<text x="133.8" y="184.8">AC-DC</text>
<text x="139.9" y="184.8">IRM-02-x</text>
<text x="129.4" y="188.6" transform="rotate(-90 129.4 188.6)">230V AC</text>
</g>
<g font-size="1.4" fill="#505050">
<text x="241" y="26.6">DIRECTION_LED</text>
<text x="241" y="31.7">DIRECTION_SW</text>
<text x="242.3" y="46.9">STARTLED</text>
<text x="188.7" y="52">STARTSW</text>
<text x="242.3" y="52">STARTSW</text>
<text x="126.5" y="59.6">STARTLED_</text>
<text x="242.3" y="59.6">STOPLED</text>
<text x="127.2" y="64.7">STOPLED_</text>
<text x="189.4" y="64.7">STOPSW</text>
<text x="242.3" y="64.7">STOPSW</text>
<text x="238.5" y="74.9">SCL</text>
<text x="238.5" y="77.4">SDA</text>
<text x="239.7" y="87.6">S1</text>
<text x="46.5" y="95.2">STARTLED_</text>
<text x="47.8" y="92.7">STARTSW</text>
<text x="48.5" y="90.1">STOPSW</text>
<text x="239.7" y="90.1">S2</text>
<text x="239.7" y="92.7">KEY</text>
<text x="47.2" y="97.7">STOPLED_</text>
<text x="198.9" y="102.8">ONEWIRE</text>
<text x="166.1" y="154.9">SCL</text>
<text x="166.1" y="152.3">SDA</text>
</g>
</svg>
